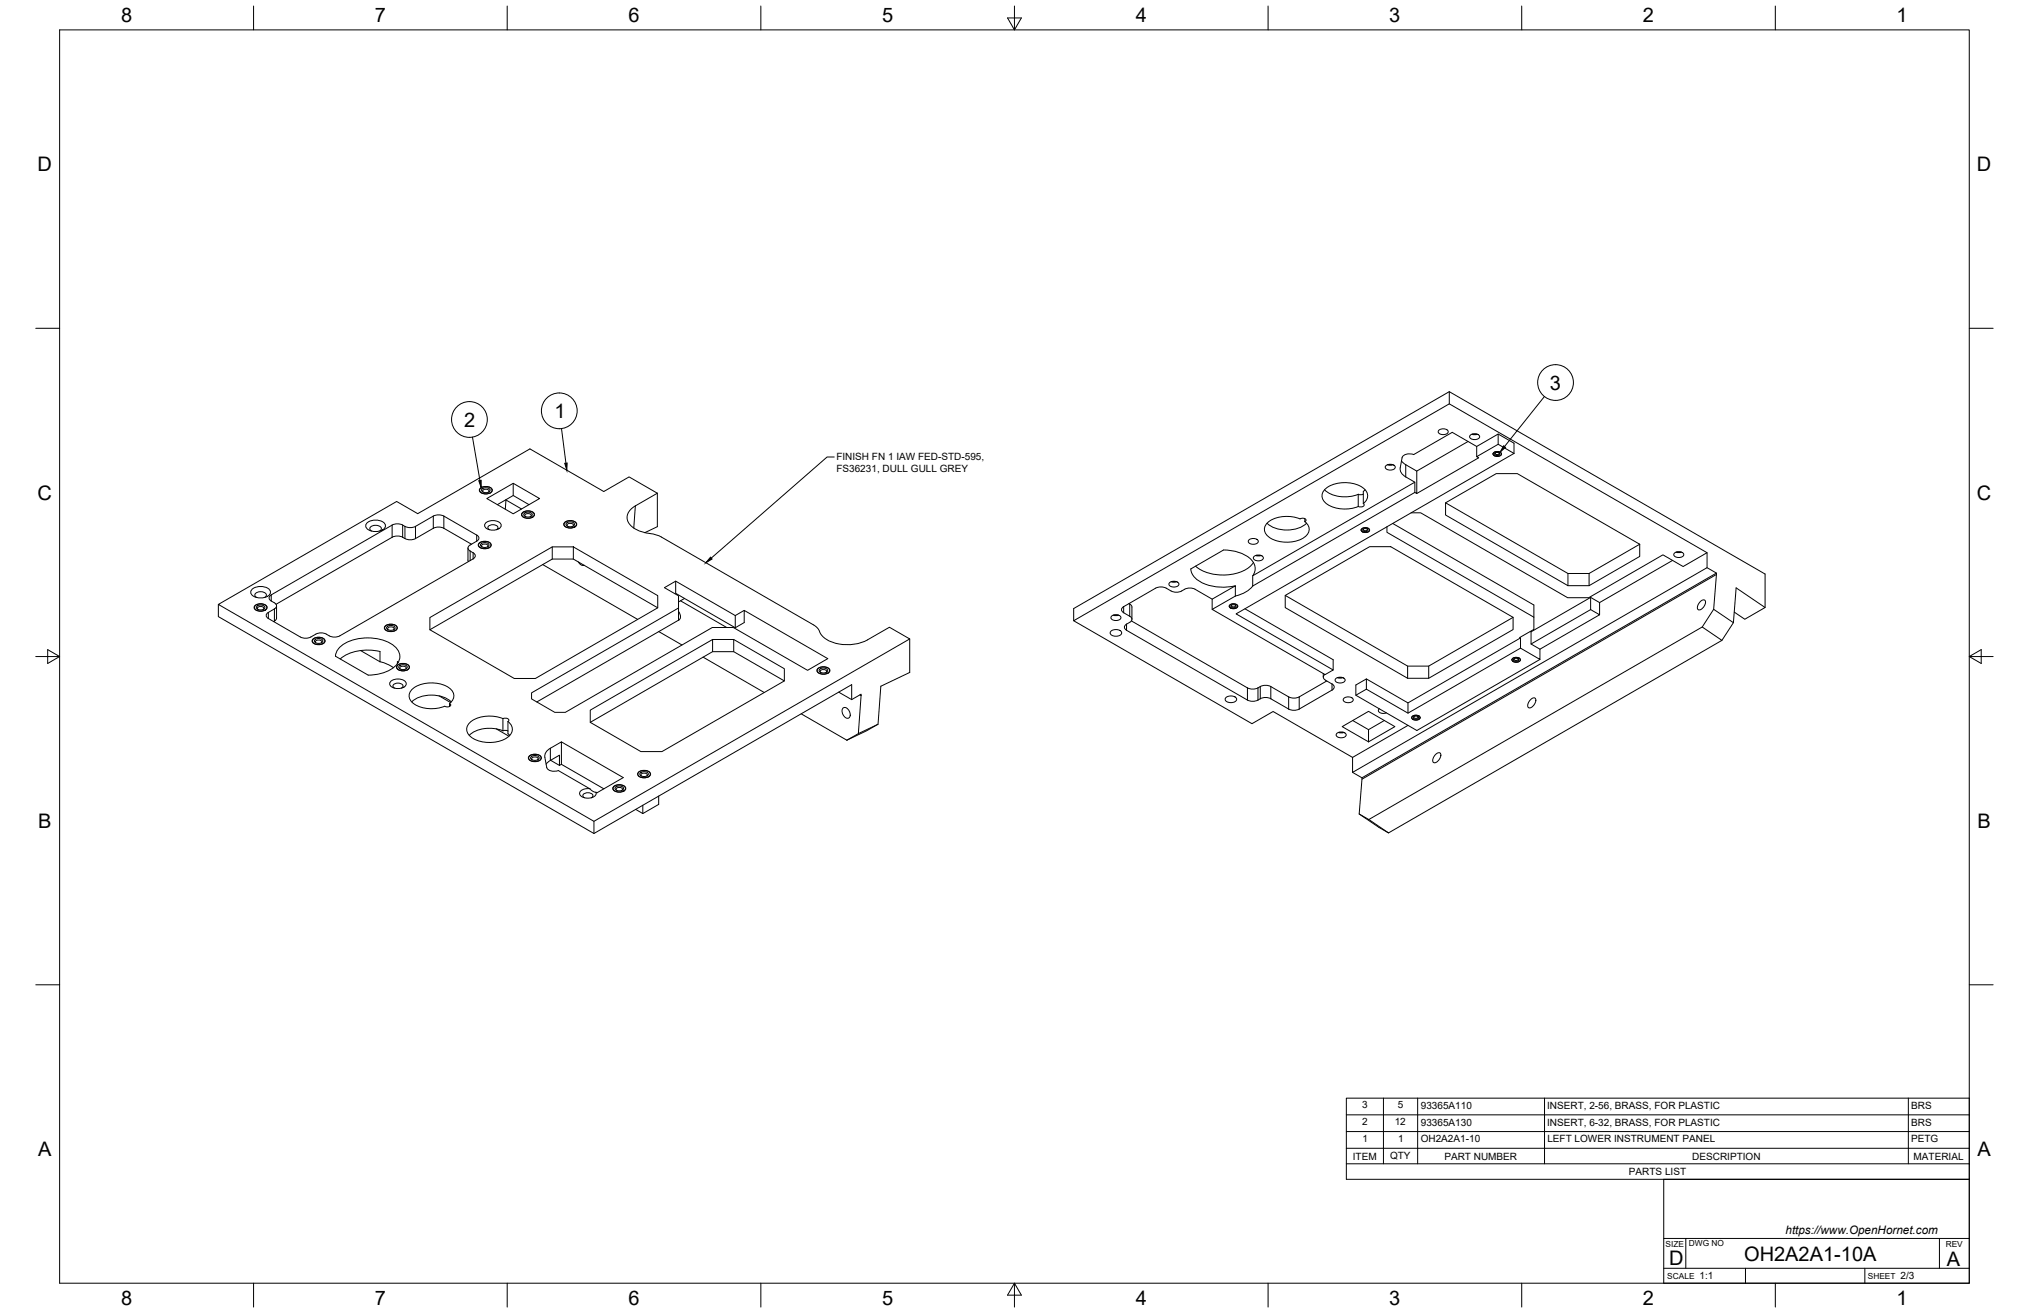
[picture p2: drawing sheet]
<svg xmlns="http://www.w3.org/2000/svg" width="864mm" height="559mm" viewBox="0 0 864 559" stroke-linecap="round" stroke-linejoin="round" font-family="sans-serif">
<!-- layer: Visible -->
<g fill="none" stroke="#000" stroke-width=".43">
<path d="M616.9 166.7v5.2M589.8 198.3a2.83 2.83 0 0 1 4 .3 2.33 2.33 0 0 1-3.6 1.1 .89 .89 0 0 1-.4-1.4zM590.5 197.8h2.4M590.9 197.7h1.7M596.5 196.2l1.8 1.6 4.7 2.7v9.5l-.8-.4M596.8 194.8l-.8 5.5 .6 1.2 1 1 4.6 2.7v4.4M612.3 183.2a2.83 2.83 0 0 1 4.1 .3 2.33 2.33 0 0 1-3.7 1.1 .89 .89 0 0 1-.4-1.4zM624.9 187.9l-21.9 12.6M625.7 185.3a2.83 2.83 0 0 1 4.1 .4 2.33 2.33 0 0 1-3.7 1 .89 .89 0 0 1-.4-1.4zM626.5 184.8h2.3M626.8 184.7h1.7M628.5 194.4v-4.4l-10.4-6-16.4 9.5a4 4 0 0 0-4.9 1.3"/>
<path d="M635.5 193.1v.1M635.7 192.7a2.09 2.09 0 0 1 3.4 .7 2.06 2.06 0 0 1-3.6-.4zM635.7 192.7a2.1 2.1 0 0 1 3.3 .7 2.03 2.03 0 0 1-3.5-.4zM636.2 192.9a1.26 1.26 0 0 1 2.2 .5 1.26 1.26 0 0 1-2.2-.5zM636.6 192.7a.73 .73 0 0 0 .7 .8 .73 .73 0 0 0 .7-.8M637.7 189.1v-4.4l-9.2 5.3M637.7 184.7l6.7 3.9v4.4M639.1 193.1v.1M644.4 193l-6.7-3.9-9.2 5.3 .8 .4-26.3 15.2M644.4 193l-118.3 68.3 41.3 23.8-3.4 2-48.1-27.7 9.9-5.7M188.9 219.6l14 8.1 .8 .7 .1 .8-.4 .8-3.7 2.3-.5 1.1a3.8 3.8 0 0 0 2.6 2.2l.5 1.1-.9 1.1-56.8 32.8a5.3 5.3 0 0 1-5.7-.7M188.9 219.7l-1.9-.6-2 .3-8.1 4.6a5.6 5.6 0 0 1-6.1-.8l-2-.3-1.9 .6"/>
<path d="M204.4 207.8a3.8 3.8 0 0 1 5.1 .4 2.24 2.24 0 0 1-3 2l-1.7-.4a1.16 1.16 0 0 1-.4-2zM204.5 207.9a3.3 3.3 0 0 1 4.9 .7 3.1 3.1 0 0 1-5.3 0zM205.1 208.2a2.12 2.12 0 0 1 3.5 .6 2.1 2.1 0 0 1-3.6-.3zM205.7 209.5a1.07 1.07 0 0 1 .4-1.3 1.07 1.07 0 0 1 1.3 .1l.8 .6-.3 .6M207.2 212.2l11.2-6.5 11.3 6.5-11.3 6.5zM211.7 214.8l6.7-3.9 6.8 3.9M215.2 212.7l6.8 3.9M215.3 212.8l-.2 3.9M218.4 205.7v5.2M222.3 218.2a3.8 3.8 0 0 1 5.1 .4 2.24 2.24 0 0 1-3 2l-1.6-.5a1.16 1.16 0 0 1-.5-1.9zM222.4 218.2a3.3 3.3 0 0 1 5 .8 3.1 3.1 0 0 1-5.3 0zM223.1 218.5a2.12 2.12 0 0 1 3.4 .7 2.1 2.1 0 0 1-3.6-.4z"/>
<path d="M223.6 219.8a1.07 1.07 0 0 1 .4-1.2 1.07 1.07 0 0 1 1.3 0l.8 .7-.2 .5M279.8 209.9l-12-6.9-10.8 6.2-31.4-18.1-47.8 27.5-9-5.2-75.9 43.8 159.9 92.3 134.4-77.6-8.6-4.9-9.4 5.3a17.9 17.9 0 0 1-19-1.4l-.6-.7a7.7 7.7 0 0 0-3.4-4.3l-64.7-37.3a25.8 25.8 0 0 0-8.2-2.2 7.7 7.7 0 0 1-6.4-6.4l.4-1.5 .9-1.4 2.3-1.8M279.8 209.9v14.3l-5.4 2.5M279.8 209.9l-9.4 5.4M563.8 208.4a14.1 14.1 0 0 0 14.3 2M578.1 210.4v5.2M580.3 210.3l-.9 .3-1.3-.2M580.3 214.3l.2 .2a1.26 1.26 0 0 1-.6 1.3 1.26 1.26 0 0 1-1.4-.1l-.4-.2M580.3 209.1v5.2M580.3 214.3a4 4 0 0 0-.6-7 14.4 14.4 0 0 0-15.8 1 3.9 3.9 0 0 0 1.1 6.4 15.1 15.1 0 0 0 13.1 .9M581 208.4l-.7 .7M600.6 218.2h4.1l62.5 36.2h9l31.6-18.3 8.6 5 10.2-5.9-109.7-63.3-159.9 92.3 75.9 43.8 9-5.2 33.8 19.5 23.6-13.6"/>
<path d="M602.2 205.2l-69 39.8v4.4M602.2 209.6l-69 39.8M615.3 214l21.5-12.4h9l52.1 30v5.2l-21.5 12.5h-9l-52.1-30.1zM615.3 214l52.1 30.1h9M156.3 222.5a5.9 5.9 0 0 1 7.6 .5 2.05 2.05 0 0 1-1.7 2.8 5.2 5.2 0 0 1-6.5-1.7zM158.1 226a1.2 1.2 0 0 1-.6-1.4 1.2 1.2 0 0 1 1.2-.9 2.65 2.65 0 0 1 3.6 1.4l-.7 .9M166.9 223.5l-51.5 29.7-.7 .7-.2 .8a3.9 3.9 0 0 0 2.8 2.2l.4 .7-.1 .8-3.4 2.2M166.9 228.7l-49.4 28.5M188.9 224.8l11.8 6.8M188.9 224.8l-1.9-.5-2 .3-8.2 4.6a5.6 5.6 0 0 1-6-.8l-2-.3-1.9 .5M199.2 233.2l.2 5.8M203.9 231.2a3.8 3.8 0 0 1 5.1 .3 2.24 2.24 0 0 1-3 2l-1.6-.4a1.16 1.16 0 0 1-.5-1.9z"/>
<path d="M204 231.2a3.3 3.3 0 0 1 5 .8 3.1 3.1 0 0 1-5.3 0zM204.7 231.5a2.12 2.12 0 0 1 3.4 .6 2.1 2.1 0 0 1-3.6-.3zM205.2 232.8a1.07 1.07 0 0 1 .4-1.3 1.07 1.07 0 0 1 1.3 .1l.8 .6-.3 .6M206.8 222.5a4.6 4.6 0 0 1 6.5 .9 3.1 3.1 0 0 1-3.9 2.2l-2.1-.6a1.47 1.47 0 0 1-.5-2.5zM208.3 225.5a1.04 1.04 0 0 1-.6-1.3 1.04 1.04 0 0 1 1.1-.8 1.92 1.92 0 0 1 3 1.6l-.5 .5M235.1 232.7v5.2M240.3 222.4a3.8 3.8 0 0 1 5.1 .3 2.24 2.24 0 0 1-3 2l-1.7-.4a1.16 1.16 0 0 1-.4-1.9zM240.4 222.4a3.3 3.3 0 0 1 5 .7 3.1 3.1 0 0 1-5.3 0zM241.1 222.7a2.12 2.12 0 0 1 3.4 .6 2.1 2.1 0 0 1-3.6-.3zM241.6 224a1.07 1.07 0 0 1 .4-1.3 1.07 1.07 0 0 1 1.3 .1l.8 .6-.3 .6M244 232.7v5.2M246.2 239.1l1.1 1.3 1.3 .2"/>
<path d="M531.5 229.9a2.83 2.83 0 0 1 4.1 .3 2.33 2.33 0 0 1-3.7 1.1 .89 .89 0 0 1-.4-1.4zM533.5 239.4a15.9 15.9 0 0 1-14.1 5.3 17 17 0 0 1-10.5-3.7M533.7 236.9a2.83 2.83 0 0 1 4 .4 2.33 2.33 0 0 1-3.6 1 .89 .89 0 0 1-.4-1.4zM534.4 236.4h2.4M534.7 236.3h1.7M539.3 222.7a13.6 13.6 0 0 0 16.8 0M555.4 220.8v1.2a3.9 3.9 0 0 1-.5 6.9 14.1 14.1 0 0 1-15.5-1 3.8 3.8 0 0 1 1.1-6.2 14.9 14.9 0 0 1 12.8-.9 1.48 1.48 0 0 1 2.5 .8l-.4 .4M579.4 225.5v.1M579.5 225.1a2.09 2.09 0 0 1 3.4 .7 2.06 2.06 0 0 1-3.5-.4zM579.5 225.1a2.1 2.1 0 0 1 3.4 .7 2.03 2.03 0 0 1-3.5-.4zM580.1 225.4a1.26 1.26 0 0 1 2.1 .5 1.26 1.26 0 0 1-2.1-.5zM580.4 225.1a.73 .73 0 0 0 .7 .8 .73 .73 0 0 0 .8-.8"/>
<path d="M582.9 225.5v.1M590.3 224.2v2.3l62.6 36.2v5.2l-6 3.4 .3 .2v4.3M592.8 222.8l60.1 34.7v5.2M697.9 231.6l-21.5 12.5M711.9 238.5l-31.1 18v5.1M712.6 235.5a2.83 2.83 0 0 1 4.1 .4 2.33 2.33 0 0 1-3.7 1 .89 .89 0 0 1-.4-1.4zM713.3 235h2.4M713.7 234.9h1.7M726.6 235.2v6.4l-150.9 87.1v-6.4M92.9 257.2v5.2l159.9 92.3 109.7-63.3v6.4M107.3 250.8a5.9 5.9 0 0 1 7.6 .4 2.05 2.05 0 0 1-1.7 2.9 5.2 5.2 0 0 1-6.5-1.8zM108.5 257.8a3.8 3.8 0 0 1 5.1 .3 2.24 2.24 0 0 1-3 2l-1.6-.4a1.16 1.16 0 0 1-.5-1.9z"/>
<path d="M108.6 257.8a3.3 3.3 0 0 1 5 .7 3.1 3.1 0 0 1-5.3 0zM109.2 254.3a1.2 1.2 0 0 1-.7-1.4 1.2 1.2 0 0 1 1.3-.9 2.65 2.65 0 0 1 3.6 1.4l-.8 .9M109.3 258.1a2.12 2.12 0 0 1 3.4 .6 2.1 2.1 0 0 1-3.6-.3zM109.8 259.4a1.07 1.07 0 0 1 .4-1.3 1.07 1.07 0 0 1 1.3 .1l.8 .6-.3 .6M117.7 257.9v5.5l-1.2 1.1M231 240.3l40.4 23.3M280 258.7l-36-20.8h-8.9l-52.1 30.1M287.6 247.3l25.3 14.7M288.8 258.8v5.1M289.6 255.7l19.7 11.4M291.4 254.7l-2.6 1.5M316.8 259.8l-3.9 2.2"/>
<path d="M480.5 256.9l1.2 1.1 .1 5.6M491.9 250.3l-14.4 8.6-.2 .8 .5 .7 3.5 2.2 .5 1.2a3.9 3.9 0 0 1-2.8 2.2l-.4 1.1 .9 1.1 51.4 29.7a5.6 5.6 0 0 0 6.1-.8l1.3-.2 2 .2 8.8 4.9 2 .3 1.3-.3 15-8.7 .5-1.1-.5-.8-3.2-1.9M491.9 250.3l2.6-.5 1.9 .5M496.4 250.3a6.9 6.9 0 0 0 4.7 1.7l1.3-.2a5.9 5.9 0 0 1 6.3-1M497.7 248.1a2.83 2.83 0 0 1 4.1 .3 2.33 2.33 0 0 1-3.7 1.1 .89 .89 0 0 1-.4-1.4zM498.5 247.6h2.3M498.8 247.5h1.7M506.8 242.1l14-8a14.8 14.8 0 0 1 12.9 5.7l.5 1.5v1.5l-1 2.2M506.8 242.1a8.2 8.2 0 0 0 6.2 6.5 22.5 22.5 0 0 0 12.8 .7M508.7 250.8l7.2 4.2M523.2 257.9v.1M523.4 257.5a2.09 2.09 0 0 1 3.4 .7 2.06 2.06 0 0 1-3.6-.3z"/>
<path d="M523.4 257.6a2.1 2.1 0 0 1 3.4 .6 2.03 2.03 0 0 1-3.6-.3zM523.9 257.8a1.26 1.26 0 0 1 2.2 .5 1.26 1.26 0 0 1-2.2-.5zM524.3 257.5a.73 .73 0 0 0 .7 .8 .73 .73 0 0 0 .7-.8M525.8 253.7v-4.4l-9.9 5.7v4.4M526.8 257.9v.1M529.9 259.1l37.5 21.7v4.3M533.2 249.4a12.4 12.4 0 0 1-7.4 4.3M547 253.4l36-20.7h8.9l52.1 30v5.2l-35.9 20.8h-9l-52.1-30.1zM547 253.4l52.1 30.1h9l35.9-20.8M667.4 244.1v5.2M676.4 244.1v5.2M677 254.3l3.8 2.2"/>
<path d="M677 254.3l-25.3 14.6M677 254.3v5.1M723.9 255.9a1.12 1.12 0 0 1 1.6-.6 1.12 1.12 0 0 1 .3 1.7 3 3 0 0 1-3 2.5 2.76 2.76 0 0 1 1.1-3.6zM726.6 241.6l4 2.3v.6M729.4 259.3l-4.9 7.5-141.9 82-4.1-2.4M730.6 244.5l-1.2 14.8 8.4 5.7 1.1-14.8 12.4 8.4-8.7 4.9-4.5-3M730.6 243.9l-150.9 87.1M730.6 244.5l-150.9 87.1M751.3 258.6v-14.3l-134.4-77.6-159.9 92.3v5.2M114.2 260.6l-.9 1.1 .5 1.2 14 8.2 2.6 .5 1.9-.5M133.2 272a3.8 3.8 0 0 1 5.1 .4 2.24 2.24 0 0 1-3 2l-1.7-.5a1.16 1.16 0 0 1-.4-1.9zM133.3 272a3.3 3.3 0 0 1 5 .8 3.1 3.1 0 0 1-5.4 0z"/>
<path d="M134 272.3a2.12 2.12 0 0 1 3.4 .6 2.1 2.1 0 0 1-3.6-.3zM134.5 273.6a1.07 1.07 0 0 1 .4-1.2 1.07 1.07 0 0 1 1.3 0l.8 .7-.3 .5M138.9 269.9l-2.6-.5a7.1 7.1 0 0 0-4 1.7M144.3 275.8a19.4 19.4 0 0 1 19.6-3.1 8.4 8.4 0 0 1 6.3 6.7 8.8 8.8 0 0 1-7.5 7.1l-6 .8-13.9-8a5.5 5.5 0 0 1 1.5-3.5zM153.5 276.9l8.2 4.7M163.9 266.4a3.8 3.8 0 0 1 5.2 .4 2.24 2.24 0 0 1-3 2l-1.7-.5a1.16 1.16 0 0 1-.5-1.9zM164 266.5a3.3 3.3 0 0 1 5 .7 3.1 3.1 0 0 1-5.3 0zM164.7 266.7a2.12 2.12 0 0 1 3.5 .7 2.1 2.1 0 0 1-3.7-.3zM165.2 268a1.07 1.07 0 0 1 .4-1.2 1.07 1.07 0 0 1 1.3 .1l.8 .6-.2 .5M183 262.8l52.1-30.1h8.9l36 20.8v5.2l-52.1 30.1h-9l-35.9-20.8zM280.4 268.8l9.9 5.7M288.8 263.9l-60.3 34.8"/>
<path d="M288.8 260.3a2.35 2.35 0 0 1-.1 3.7M299.3 279.7l26 15M303.3 272.2v5.1M312.3 272.2v5.1M312.9 262v5.2M387.2 271.9v14.3l-12.3 5.9-1.2 16.1-8.4 4 1.2-16.2M472.8 268.7a3 3 0 0 1 4.6 .7 2.84 2.84 0 0 1-4.9 0zM473 262.3a2.83 2.83 0 0 1 4.1 .4 2.33 2.33 0 0 1-3.6 1 .89 .89 0 0 1-.5-1.4zM473.8 261.8h2.4M474.1 261.7h1.7M481.5 264.2l49.4 28.5a5.6 5.6 0 0 0 6.1-.8l2-.2 1.3 .2 8.2 4.7 2.6 .5 1.9-.5 11.7-6.8M647.2 271.5l-47.9 27.6-17.7-10.2-4.5 2.6v4.4l26 15 52.3-30.3"/>
<path d="M647.2 275.8l-47.9 27.7-17.7-10.2-4.5 2.6M651.3 268.7l.4 .2v5.2l3.7 2.2v4.3l-8.2-4.8M651.7 274.1l25.3-14.7 3.8 2.2-25.4 14.7M724.5 266.8l8.4 5.7-141.9 82-8.4-5.7M737.8 265l-4.9 7.5M144.8 280.4a19.6 19.6 0 0 1 17-3.1l-.1 4.3M161.8 281.6a15.2 15.2 0 0 1 5.6 2.6M166.4 289.9a4.6 4.6 0 0 1 6.5 .9 3.1 3.1 0 0 1-3.9 2.2l-2.1-.5a1.47 1.47 0 0 1-.5-2.6zM167.9 292.9a1.04 1.04 0 0 1-.6-1.2 1.04 1.04 0 0 1 1.1-.8 1.92 1.92 0 0 1 3 1.5l-.5 .5M169.1 283.2a3.8 3.8 0 0 1 5.1 .3 2.24 2.24 0 0 1-3 2l-1.6-.4a1.16 1.16 0 0 1-.5-1.9zM169.2 283.2a3.3 3.3 0 0 1 5 .7 3.1 3.1 0 0 1-5.3 0zM169.4 282l-.2-.4-.1 .8"/>
<path d="M169.9 283.5a2.12 2.12 0 0 1 3.4 .6 2.1 2.1 0 0 1-3.6-.3zM170.4 284.8a1.07 1.07 0 0 1 .4-1.3 1.07 1.07 0 0 1 1.3 .1l.8 .6-.3 .6M175.2 298.7a13.6 13.6 0 0 1 16.9 0M175.3 293.5a13.6 13.6 0 0 1 16.9 .3 3.7 3.7 0 0 1-.9 5.6 .79 .79 0 0 1 .5 1 .79 .79 0 0 1-1.1 .4l-1.4-.2a13.7 13.7 0 0 1-14.3-2.2 3.5 3.5 0 0 1 .3-4.9zM186.9 296.1l4.9 2.9M191.3 299.4v1.3M226.3 294.9l62.5-36.1v-5.2l-6-3.5 4.8-2.8v5.2l25.3 14.7 3.9-2.2v-5.2l35.5 20.5-8.6 5-31.6-18.2h-8.9l-62.6 36.1h-4.5l-9.8-5.7zM333.8 289.8l-21.5-12.5h-9l-52.1 30.1M348 284.6a3.8 3.8 0 0 1 5.2 .4 2.24 2.24 0 0 1-3 1.9l-1.7-.4a1.17 1.17 0 0 1-.5-1.9zM348.2 284.6a3.3 3.3 0 0 1 4.9 .8 3.1 3.1 0 0 1-5.3 0zM348.8 284.9a2.12 2.12 0 0 1 3.5 .6 2.1 2.1 0 0 1-3.6-.3zM349.4 286.2a1.07 1.07 0 0 1 .3-1.2 1.07 1.07 0 0 1 1.4 0l.7 .7-.2 .5"/>
<path d="M357 294.6l5.5 3.2M366 295.7l.5 .3M366.5 296v-.6l-4 2.4M521.8 296.9a3 3 0 0 1 4.6 .7 2.84 2.84 0 0 1-5 0zM563.2 286.7v1.5M563.9 287a1.33 1.33 0 0 0-.7 1.3 1.33 1.33 0 0 0 1 1.2M568.5 288.9a2.83 2.83 0 0 1 4 .4 2.33 2.33 0 0 1-3.6 1 .89 .89 0 0 1-.4-1.4zM569.2 288.4h2.4M569.5 288.3h1.7M571.9 297.3a2.83 2.83 0 0 1 4.1 .3 2.33 2.33 0 0 1-3.7 1.1 .89 .89 0 0 1-.4-1.4zM581.6 288.9v4.4M599.1 283.5v5.2"/>
<path d="M599.3 299.1v4.4M608.1 283.5v5.2M643.5 280.7v.1M643.7 280.3a2.09 2.09 0 0 1 3.4 .7 2.06 2.06 0 0 1-3.6-.4zM643.7 280.3a2.1 2.1 0 0 1 3.4 .7 2.03 2.03 0 0 1-3.5-.3zM644.2 280.6a1.26 1.26 0 0 1 2.2 .5 1.26 1.26 0 0 1-2.2-.5zM644.6 280.3a.73 .73 0 0 0 .7 .8 .73 .73 0 0 0 .7-.8M647.1 280.7v.1M651.7 297.6a1.12 1.12 0 0 1 1.5-.6 1.12 1.12 0 0 1 .4 1.7 3 3 0 0 1-3 2.5 2.76 2.76 0 0 1 1.1-3.6zM211.2 310.2l5.4 3.1M214.1 305.9v5.1M214.1 305.9a1.67 1.67 0 0 1 2.5 .7l-.4 .5"/>
<path d="M214.1 311l1.3-.2 .8 .3M214.1 311a14.1 14.1 0 0 0-14.4 2M214.1 305.8a13.9 13.9 0 0 0-14.6 2.2 4 4 0 0 0 2 6.4 14.2 14.2 0 0 0 15.6-1.6 3.8 3.8 0 0 0-.9-5.7M216.2 307.1v5.2l.8 .7M234.3 318.5l4.7-2.8v9.6l-.9 .5M234.3 318.4l-1.3 1-1 1.7 .7 5.5M239 315.7l26.3 15.2-11.2 6.5-.5-.2M251.2 302.2l52.1-30h9l21.5 12.4v5.2l-52.1 30.1h-8.9l-21.6-12.5zM341 303.8l19.4 11.2M358.7 301.5a2.02 2.02 0 0 1 3 1.7 1.46 1.46 0 0 1-.1 2.1 1.46 1.46 0 0 1-2.1-.2l-1.1-2.1zM365.3 312.2l-4.9 2.8M373.7 308.2l-4.9 2.8-8.4 4"/>
<path d="M568.9 312.2a2.83 2.83 0 0 1 4.1 .4 2.33 2.33 0 0 1-3.7 1 .89 .89 0 0 1-.4-1.4zM569.6 311.7h2.4M570 311.6h1.7M571.3 309.2l11.2-6.5 11.2 6.5-11.2 6.5zM575.8 306.6l6.7 3.9 6.7-3.9M582.5 310.5v5.2M587.1 301.6a1.13 1.13 0 0 0-.3 1.5 1.13 1.13 0 0 0 1.4 .5l1.9-.2M600.9 305.3v.1M601 305a2.09 2.09 0 0 1 3.4 .6 2.06 2.06 0 0 1-3.5-.3zM601 305a2.1 2.1 0 0 1 3.4 .6 2.03 2.03 0 0 1-3.5-.3zM601.6 305.2a1.26 1.26 0 0 1 2.1 .5 1.26 1.26 0 0 1-2.1-.5zM601.9 304.9a.73 .73 0 0 0 .7 .8 .73 .73 0 0 0 .8-.8"/>
<path d="M604.4 305.3v.1M225.2 321.8a3.8 3.8 0 0 1 5.2 .4 2.24 2.24 0 0 1-3 2l-1.7-.5a1.16 1.16 0 0 1-.5-1.9zM225.3 321.8a3.3 3.3 0 0 1 5 .8 3.1 3.1 0 0 1-5.3 0zM226 322.1a2.12 2.12 0 0 1 3.5 .6 2.1 2.1 0 0 1-3.7-.3zM226.5 323.4a1.07 1.07 0 0 1 .4-1.2 1.07 1.07 0 0 1 1.3 0l.8 .7-.2 .5M232.4 325.2l1.9-1.6 3.8 2.2M232.7 326.6a3.9 3.9 0 0 0 5 1.3M234.3 323.6l3.8-2.2v4.4M237.7 328l13.4 7.7 1.2 1.1 1.3 .4M239 325.3l18 10.4M248.8 339.5a1.04 1.04 0 0 1-.7-1.2 1.04 1.04 0 0 1 1.1-.8 1.92 1.92 0 0 1 3 1.5l-.5 .5M251.1 335.7a3.3 3.3 0 0 0-4.4 2.2 4.4 4.4 0 0 0 7 .2v-.9"/>
<path d="M261.2 334.8a3.8 3.8 0 0 1 5.1 .3 2.24 2.24 0 0 1-3 2l-1.7-.4a1.16 1.16 0 0 1-.4-1.9zM261.3 334.8a3.3 3.3 0 0 1 4.9 .7 3.1 3.1 0 0 1-5.3 0zM261.9 335.1a2.12 2.12 0 0 1 3.5 .6 2.1 2.1 0 0 1-3.6-.3zM262.5 336.4a1.07 1.07 0 0 1 .4-1.3 1.07 1.07 0 0 1 1.3 .1l.8 .6-.3 .6M271.7 328.7a3.8 3.8 0 0 1 5.1 .3 2.24 2.24 0 0 1-3 2l-1.6-.4a1.16 1.16 0 0 1-.5-1.9zM271.8 328.7a3.3 3.3 0 0 1 5 .7 3.1 3.1 0 0 1-5.3 0zM272.5 329a2.12 2.12 0 0 1 3.4 .6 2.1 2.1 0 0 1-3.6-.3zM273 330.3a1.07 1.07 0 0 1 .4-1.3 1.07 1.07 0 0 1 1.3 .1l.8 .6-.2 .6M280.4 338.8v3.5l-6.8 3.9-3-1.7M575.7 328.7l4 2.3-1.2 15.4 8.4 5.7 4.1 2.4M611.2 320.9a1.12 1.12 0 0 1 1.6-.5 1.12 1.12 0 0 1 .4 1.6 3 3 0 0 1-3 2.6 2.76 2.76 0 0 1 1-3.7zM252.8 349.5v5.2"/>
<path d="M273.6 342.7v3.5"/>
</g>
<!-- layer: Visible Narrow -->
<g fill="none" stroke="#000" stroke-width=".43">
<path d="M598.3 197.8v5.2M184.4 219.6v5.2M188.9 219.6v5.2M270.4 215.3l-.7 9.5M166.9 223.5v5.2M171.4 223.5v5.2M172.4 224v5.2M176.8 224v5.2M200.1 234.5v4.1M201.4 235.3v2.5M202.9 227.7v2.6M115.4 253.2v2.6"/>
<path d="M116.8 259.1v5.2M478.3 258.2v2.6M480.8 257.1v5.2M114.2 260.6v2.6M479.5 265.6v2.6M530.9 292.8v5.1M535.4 292.8v5.1M536.4 292.2v5.2M540.9 292.2v5.2M548.5 296.6v5.2M553 296.6v5.2M566.9 291.1v2.6"/>
<path d="M234.3 318.5v5.1"/>
</g>
<!-- layer: Border -->
<g fill="none" stroke="#000" stroke-width=".43">
<path d="M25.4 12.7h812.8v533.4h-812.8zM107.9 2.6v10.1M215.9 2.6v10.1M323.8 2.6v10.1M428.8 7.6h5.9l-2.9 5.1zM431.8 2.6v10.1M539.7 2.6v10.1M647.7 2.6v10.1M755.6 2.6v10.1M15.2 139.7h10.2M838.2 139.7h10.1M15.2 279.4h10.2"/>
<path d="M20.3 276.5l5.1 2.9-5.1 3zM838.2 279.4l5.1-2.9v5.9zM838.2 279.4h10.1M15.2 419.1h10.2M838.2 419.1h10.1M107.9 546.1v10.2M215.9 546.1v10.2M323.8 546.1v10.2M431.8 546.1l2.9 5.1h-5.9zM431.8 546.1v10.2M539.7 546.1v10.2M647.7 546.1v10.2"/>
<path d="M755.6 546.1v10.2"/>
</g>
<!-- layer: Titleblock -->
<path d="M708.1 501.9h130.1v44.2h-130.1zM708.1 539.8h130.1M708.1 527.1h130.1M717.5 527.1v12.7M742.9 539.8v6.3M793.7 539.8v6.3M825.5 527.1v12.7" fill="none" stroke="#000" stroke-width=".43"/>
<!-- layer: Parts Lists -->
<path d="M573 467.4h265.2v34.5h-265.2zM573 474.5h265.2M588.8 467.4v27.9M603.4 467.4v27.9M657.4 467.4v27.9M812.2 467.4v27.9M573 495.3h265.2M573 488.7h265.2M573 481.6h265.2" fill="none" stroke="#000" stroke-width=".43"/>
<!-- layer: Balloons -->
<g fill="none" stroke="#000" stroke-width=".43">
<circle cx="199.8" cy="178.5" r="7.6"/>
<circle cx="238.1" cy="174.8" r="7.6"/>
<circle cx="662.1" cy="162.8" r="7.6"/>
</g>
<!-- layer: 0 -->
<path d="M240.4 197.2l1-.1-.1 3.1zM640 189.7l.8 .7-2.3 2zM203.8 204.6l1-.2v3.1z" fill="#000" stroke="#000" stroke-width=".43"/>
<path d="M657.3 168.8l-16.9 21.3M201.1 186.1l3.2 18.4M239 182.4l1.9 14.7" fill="none" stroke="#000" stroke-width=".43"/>
<!-- layer: Leaders -->
<path d="M302.4 237.1l.7 .8-2.7 1.6z" fill="#000" stroke="#000" stroke-width=".43"/>
<path d="M355.1 194.5h-3.1l-49.3 43" fill="none" stroke="#000" stroke-width=".43"/>
<g font-size="8.5">
<text x="51.6" y="9.4">8</text>
<text x="159.5" y="9.4">7</text>
<text x="267.5" y="9.4">6</text>
<text x="375.4" y="9.3">5</text>
<text x="483.4" y="9.4">4</text>
<text x="591.3" y="9.4">3</text>
<text x="699.3" y="9.4">2</text>
<text x="807.2" y="9.4">1</text>
<text x="16" y="72.9">D</text>
<text x="841.4" y="72.9">D</text>
<text x="659.7" y="165.8">3</text>
<text x="236" y="177.9">1</text>
<text x="197.5" y="181.6">2</text>
<text x="16" y="212.6">C</text>
<text x="841.4" y="212.6">C</text>
<text x="16.2" y="352.3">B</text>
<text x="841.7" y="352.3">B</text>
<text x="16.2" y="492">A</text>
<text x="841.7" y="492">A</text>
<text x="710.4" y="538.4">D</text>
<text x="742.4" y="536.7">OH2A2A1-10A</text>
<text x="828.7" y="538.8">A</text>
<text x="51.6" y="555.5">8</text>
<text x="159.5" y="555.5">7</text>
<text x="267.5" y="555.5">6</text>
<text x="375.4" y="555.4">5</text>
<text x="483.4" y="555.5">4</text>
<text x="591.3" y="555.5">3</text>
<text x="699.3" y="555.5">2</text>
<text x="807.2" y="555.5">1</text>
</g>
<text font-size="5" x="760" y="525.2">https://www.OpenHornet.com</text>
<g font-size="4.3">
<text x="356" y="195.8">FINISH FN 1 IAW FED-STD-595,</text>
<text x="356" y="200.9">FS36231, DULL GULL GREY</text>
<text x="579.8" y="471.7">3</text>
<text x="594.9" y="471.7">5</text>
<text x="604.7" y="472">93365A110</text>
<text x="658.5" y="472">INSERT, 2-56, BRASS, FOR PLASTIC</text>
<text x="813.5" y="472">BRS</text>
<text x="579.8" y="478.8">2</text>
<text x="593.6" y="478.8">12</text>
<text x="604.7" y="479.1">93365A130</text>
<text x="658.5" y="479.1">INSERT, 6-32, BRASS, FOR PLASTIC</text>
<text x="813.5" y="479.1">BRS</text>
<text x="579.9" y="485.9">1</text>
<text x="595.1" y="485.9">1</text>
<text x="604.7" y="486.2">OH2A2A1-10</text>
<text x="658.6" y="486.2">LEFT LOWER INSTRUMENT PANEL</text>
<text x="813.4" y="486.2">PETG</text>
<text x="575.8" y="493.5">ITEM</text>
<text x="591.7" y="493.4">QTY</text>
<text x="614.8" y="493.5">PART NUMBER</text>
<text x="720.3" y="493.5">DESCRIPTION</text>
<text x="814.5" y="493.5">MATERIAL</text>
<text x="693.3" y="500.1">PARTS LIST</text>
<text x="723.4" y="544.5">1:1</text>
<text x="809" y="544.5">2/3</text>
</g>
<g font-size="3.5">
<text x="708.9" y="530.9">SIZE</text>
<text x="718.9" y="530.5">DWG NO</text>
<text x="828.2" y="530.9">REV</text>
<text x="709.6" y="544.2">SCALE</text>
<text x="795" y="544.2">SHEET</text>
</g>
</svg>
